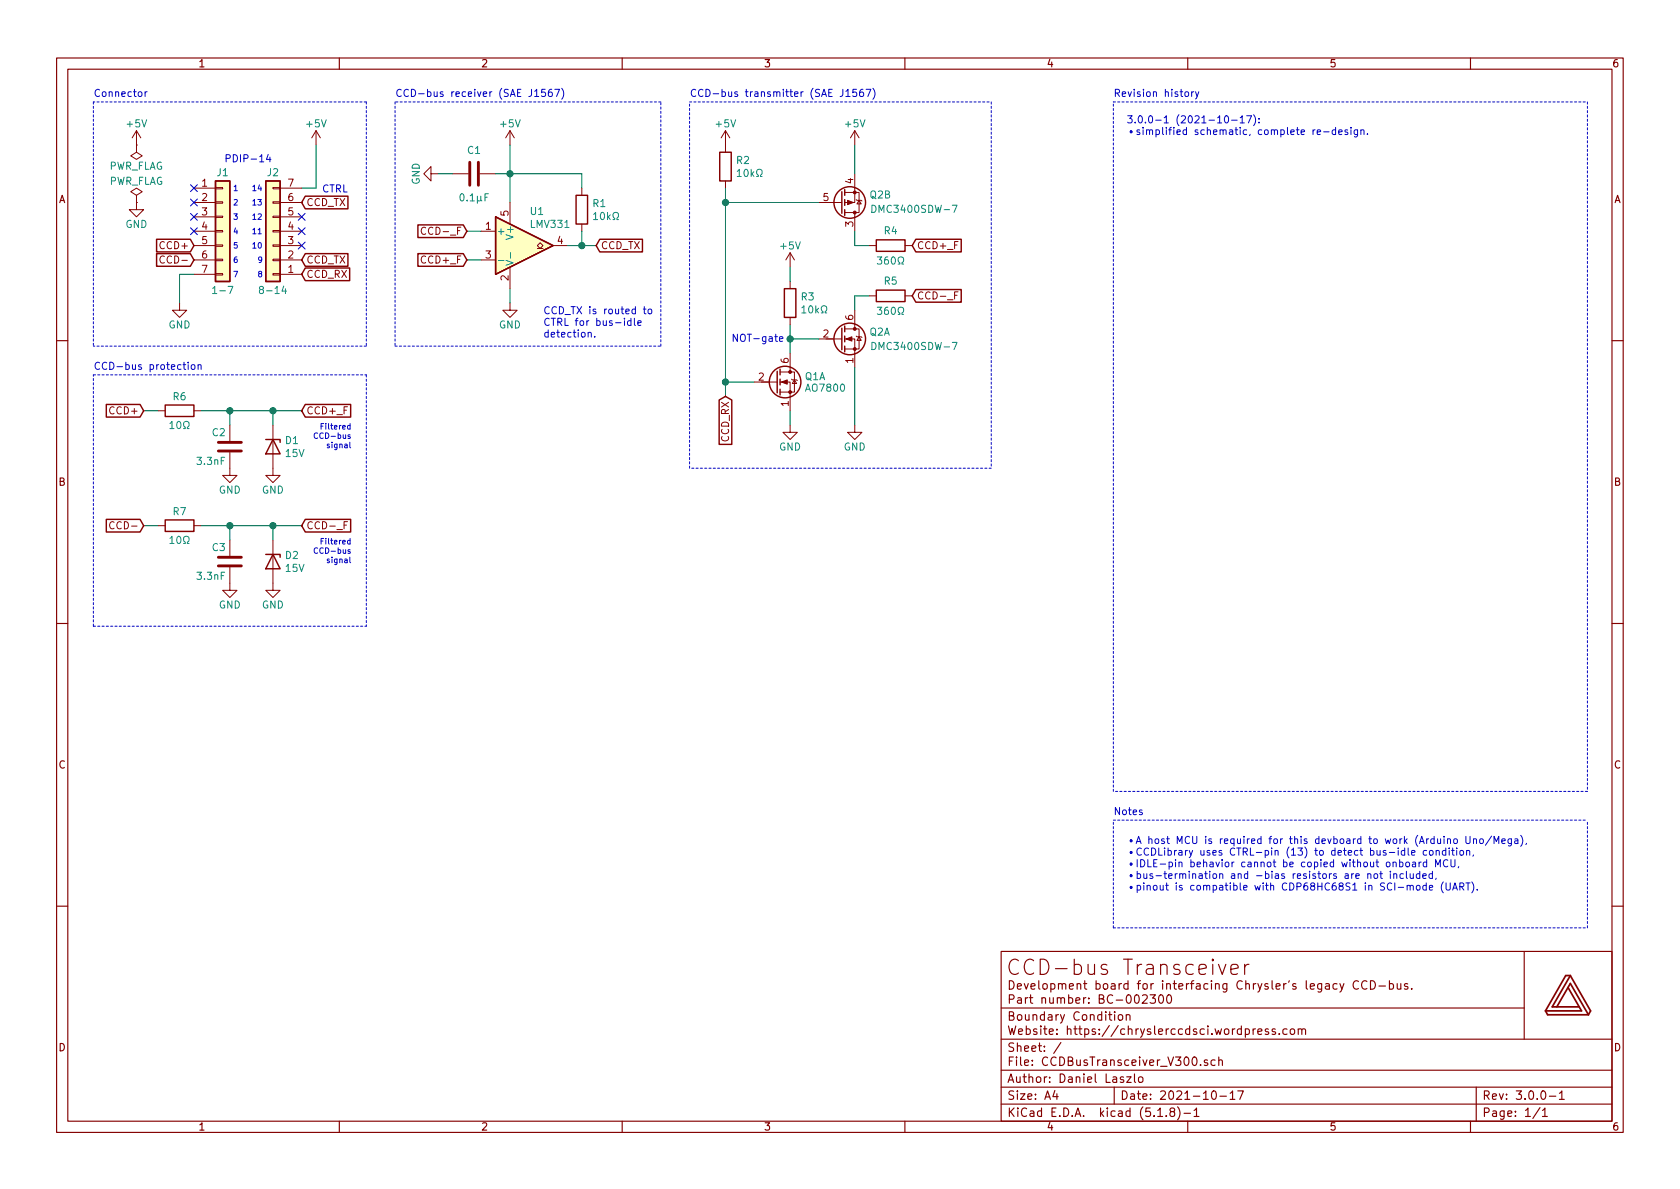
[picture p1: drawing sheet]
<svg xmlns="http://www.w3.org/2000/svg" width="297mm" height="210mm" viewBox="0 0 297 210" stroke-linecap="round" stroke-linejoin="round" font-family="sans-serif">
<g fill="none" stroke="#840000" stroke-width=".2">
<path d="M10 10.3h277v189.9h-277zM12 12.2h273v186.1h-273zM60 10.3v1.9M110 10.3v1.9M160 10.3v1.9M210 10.3v1.9M260 10.3v1.9M10 60.2h2M285 60.2h2M10 110.3h2M285 110.3h2M10 160.2h2"/>
<path d="M177 168.2h108v30.1h-108zM177 178.3h92.5M197.1 178.9v.2M197.1 179.4v1M197.8 179.5l.2-.1 .4 .1v.8l-.2 .1-.4-.1zM199.1 179.5h.1a.37 .37 0 0 1 .6 .1v.8M199.1 179.4v1M202 176.1l.2-.2h.4l.2 .2v.2v.2l-.9 .9h.9M203.4 175.9h.9l-.5 .6 .4 .1v.7l-.2 .1-.6-.1M205 176.1l.2-.2a.8 .8 0 0 1 .5 .8 .8 .8 0 0 1-.5 .7l-.2-.1-.1-.4zM206.4 176.1l.2-.2a.81 .81 0 0 1 .6 .6 .81 .81 0 0 1-.3 .8l-.1 .1a.79 .79 0 0 1-.4-1.3zM215.4 170.5l.7 1.8 .6-1.8"/>
<path d="M217.6 171.4l1.3-.2-.1-.5-.8-.2-.2 .2-.2 .2v1l.2 .3 .2 .1 .8-.1M220.1 170.5v1.8M220.8 170.5a.68 .68 0 0 0-.7 .5M236.4 174l-.4-.1-.3 .3 .1 .6h.6M236.9 173.9l.4 1M237.6 173.9l-.5 1.4-.2 .1M240.2 173.6a.7 .7 0 0 0-.9 .2 .7 .7 0 0 0 .1 .9 .55 .55 0 0 0 .8 .1M241.7 173.6a.7 .7 0 0 0-.9 .2 .7 .7 0 0 0 .1 .9 .55 .55 0 0 0 .8 .1M242.3 173.4a.76 .76 0 0 1 .9 .8 .76 .76 0 0 1-.9 .7zM243.8 174.4h1.2M245.7 174l.4-.1 .3 .3-.1 .6h-.6M245.7 173.4v1.5"/>
<path d="M247 173.9l.1 .9 .3 .1 .3-.1M247.7 173.9v1M248.9 174a.37 .37 0 0 0-.6 .1l.1 .3 .5 .1v.1l-.2 .3-.4-.1M249.6 174.8v.1M269.5 168.2v15.6M285 160.2h2M60 198.3v1.9M110 198.3v1.9M160 198.3v1.9M177 195.2h108M177 192.2h108M177 189.2h108"/>
<path d="M177 183.8h108M186.5 192.8l-.3 1.1h.9M186.9 193.4v1M187.6 184.3l-1.3 2M197 192.2v3M198.7 190.5a.37 .37 0 0 0-.6 .1v.2l.6 .2v.1l-.2 .3-.4-.1M199.2 190.4h.8l-.8 1h.8M200.6 189.9v1.3l.2 .2M201.3 190.5l.3-.1 .4 .1v.8l-.2 .1-.5-.1zM204.7 196.4l.4-.5v1.5M204.7 197.4h.9M206.2 197.3v.1"/>
<path d="M207.1 196.6l-.2-.3 .1-.3a.48 .48 0 0 1 .6 .1v.4a.52 .52 0 0 0-.7 .2 .52 .52 0 0 0 .1 .7h.4l.2-.1 .1-.4-.3-.3M208.2 195.7a1.71 1.71 0 0 1 0 2.3M209.3 196.9h1.2M210 198.3v1.9M211.1 196.4l.5-.5v1.5M211.1 197.4h.9M212.3 188.3v.1M213.5 187.5l-.4-.1-.2 .2 .1 .3 .5 .1v.3h-.6M214.4 193.1l.3-.2a.94 .94 0 0 1 0 1.5 .79 .79 0 0 1-.3-1.3zM214.8 187.5l-.4-.1-.3 .3 .1 .6 .2 .1 .4-.1M215.5 187.5l.2-.1 .4 .1v.9M215.5 186.9v1.5"/>
<path d="M215.7 193.8h1.1M217.5 193.3l.4-.4v1.5M217.5 194.4h.8M218.8 192.9h1l-.6 1.5M221.6 181.9v1M222 181.9l-.4 .2v.1M222.4 182.4l.7-.1v-.3l-.5-.1-.2 .2 .1 .7h.6M224.3 182l-.4-.1-.2 .2 .1 .3 .5 .1v.3h-.6M225.5 182l-.4-.1-.2 .2 .1 .3 .5 .1v.3h-.6M226.2 182.8v.1M227.6 182l-.5-.1-.3 .3 .1 .6 .2 .1 .5-.1M228.2 182.1l.2-.2 .4 .2v.7l-.2 .1-.4-.1z"/>
<path d="M229.5 182.1l.3-.2 .3 .1 .1 .9M229.5 181.9v1M230.2 182.1a.36 .36 0 0 1 .3-.2 .36 .36 0 0 1 .3 .2v.8M260 198.3v1.9M261 192.2v6.1M272.3 195.9l-1.3 1.9M272.7 196.4l.5-.5v1.5M272.7 197.4h.9M273.9 193.8h1.2M275.7 193.3l.4-.4v1.5M275.7 194.4h.9"/>
</g>
<g fill="none" stroke="#840000" stroke-width=".25">
<path d="M38.1 32h2.5v17.8h-2.5zM47 32h2.5v17.8h-2.5zM54 34.7h7.5v2.2h-7.5l-.7-1.1zM73.9 39.8h8l.6 1.1-.6 1.1h-8zM87.6 38.3l10.2 5.1-10.2 5.1zM101.9 34.5h2v5.1h-2zM127.3 26.9h2v5.1h-2zM148.8 33.9v3.8M149.4 33.5v1M149.4 35.3v1M149.4 37.1v1M27.7 44.9h6l.6 1.1-.6 1.1h-6z"/>
<path d="M27.7 42.3h6l.6 1.1-.6 1.1h-6zM54 44.9h7.5v2.2h-7.5l-.7-1.1zM54 47.4h7.8v2.2h-7.8l-.7-1.1zM73.9 44.9h8l.6 1.1-.6 1.1h-8zM106 42.3h7.6v2.2h-7.6l-.6-1.1zM138.7 51h2v5.1h-2zM148.8 58v3.8M149.4 57.7v1M149.4 59.4v1M154.9 51.3h5.1v2h-5.1zM154.9 42.4h5.1v2h-5.1zM161.9 42.3h8.1v2.2h-8.1l-.6-1.1z"/>
<path d="M161.9 51.2h8.1v2.2h-8.1l-.6-1.1zM18.8 71.5h6l.6 1.1-.6 1.2h-6zM29.2 71.6h5.1v2.1h-5.1zM47 77.7h2.5v.5M48.3 77.7l1.2 2.6h-2.5zM54 71.5h8v2.3h-8l-.7-1.2zM127.2 70.7l1.1-.6 1.1 .6v7.9h-2.2zM137.4 65.7v3.8M137.9 65.3v1M137.9 67.1v1M137.9 68.8v1M149.4 61.2v1"/>
<path d="M18.8 91.8h6l.6 1.2-.6 1.1h-6zM29.2 91.9h5.1v2.1h-5.1zM47 98h2.5v.5M48.3 98l1.2 2.6h-2.5zM54 91.8h8v2.3h-8l-.7-1.1z"/>
<circle cx="150.2" cy="35.8" r="2.79"/>
<circle cx="150.2" cy="59.9" r="2.79"/>
<circle cx="138.8" cy="67.6" r="2.79"/>
</g>
<g fill="#840000" stroke="#840000" stroke-width=".18">
<path d="M138.2 67.6l1-.4v.7z"/>
<path d="M149.9 35.4l1 .4-1 .4z"/>
<path d="M149.6 59.9l1-.3v.7z"/>
<circle cx="139.7" cy="69.3" r=".25"/>
<circle cx="139.7" cy="65.8" r=".25"/>
<circle cx="151.1" cy="34" r=".25"/>
<circle cx="151.1" cy="37.6" r=".25"/>
<circle cx="151.1" cy="61.7" r=".25"/>
<circle cx="151.1" cy="58.2" r=".25"/>
</g>
<g fill="none" stroke="#840000" stroke-width=".18">
<path d="M24.1 35.8v1.3h1.3l-1.3 1.2-1.2-1.2h1.2M24.1 34.5l1-.6-1-.6-1 .6 1 .6v1.3M24.1 35.8h.1M24.1 25.6v1.3l1 .7-1 .6-1-.6 1-.7M24.1 25.6h.1M24.1 23.1l-.7 1.3M24.1 23.1v2.5M24.1 23.1l.8 1.3M34.3 35.8h3.8M34.3 38.3h3.8M34.3 33.3h3.8M38.1 38.2h1.3v.3h-1.3z"/>
<path d="M38.1 35.7h1.3v.2h-1.3zM38.1 33.1h1.3v.3h-1.3zM48.3 35.7h1.2v.2h-1.2zM48.3 33.1h1.2v.3h-1.2zM48.3 38.2h1.2v.3h-1.2zM49.5 35.8h3.8M49.5 38.3h3.8M49.5 33.3h3.8M55.9 23.1l-.8 1.3M55.9 23.1v2.5M55.9 23.1l.7 1.3M76.2 30.7v-1.2l-1.3 1.2 1.3 1.3v-1.3h1.3"/>
<path d="M80 30.7h2.8M84.8 30.7h2.8M90.2 23.1v2.5M90.2 35.8v3.8M90.2 23.1l-.8 1.3M90.2 23.1l.7 1.3M102.9 33.3v1.2M102.9 39.6v1.3M128.3 23.1v3.8M128.3 32v1.3M128.3 23.1l-.8 1.3M128.3 23.1l.7 1.3"/>
<path d="M144.8 35.8h4M149.4 34h2.5v3.6h-2.5M151.1 30.7v5.1h-1.7M151.1 23.1l-.7 1.3M151.1 23.1v2.5M151.1 37.6v3.3M151.1 23.1l.8 1.3M151.4 35.3l.1 .1h.8l.1 .2M151.9 35.4l.4 .7h-.8zM29.1 45.4a.6 .6 0 0 0-.9 .4 .6 .6 0 0 0 .6 .7l.3-.1M31.7 53.6v1.3h1.3l-1.3 1.2-1.2-1.2h1.2M34.3 43.4h3.8"/>
<path d="M34.3 48.5h3.8M34.3 46h3.8M34.3 40.9h3.8M38.1 45.8h1.3v.3h-1.3zM38.1 48.4h1.3v.2h-1.3zM38.1 43.3h1.3v.3h-1.3zM38.1 40.8h1.3v.2h-1.3zM48.3 43.3h1.2v.3h-1.2zM48.3 45.8h1.2v.3h-1.2zM48.3 48.4h1.2v.2h-1.2zM48.3 40.8h1.2v.2h-1.2zM49.5 43.4h3.8"/>
<path d="M49.5 48.5h3.8M49.5 46h3.8M49.5 40.9h3.8M75.3 40.3a.6 .6 0 0 0-.9 .4 .6 .6 0 0 0 .6 .7l.3-.1M85.1 46h2.5M85.1 40.9h2.5M90.2 53.6v1.3h1.2l-1.2 1.2-1.3-1.2h1.3M90.2 47.2v3.8M95 43.9h.5l-.5-.5 .5-.5 .5 .5-.5 .5h.5M97.8 43.4h2.5M139.7 44.7v2.5M139.7 49.8v1.2"/>
<path d="M139.7 56.1v1.3M139.7 44.7l-.8 1.3M139.7 44.7l.8 1.3M144.8 59.9h4M149.4 59.9h1.7v5.1M149.4 58.2h2.5v3.5h-2.5M151.1 54.9v3.3M151.4 59.4l.1 .2h.8l.1 .1M151.9 59.6l.4 .6h-.8zM153.7 52.3h1.2M153.7 43.4h1.2M160 52.3h1.3"/>
<path d="M160 43.4h1.3M168.8 52.2h.4M169.4 51.6h-.6v1.3M27.9 72.6h1.3M34.3 72.6h1.3M40.6 75.2v2.8M48.3 75.2v8.9h1.2l-1.2 1.2-1.3-1.2h1.3M133.3 67.6h4.1M137.9 67.6h1.8v5M137.9 65.8h2.6v3.5h-2.6M139.7 75.2v1.2h1.3l-1.3 1.3-1.3-1.3h1.3M139.7 62.5v3.3"/>
<path d="M140 67.1l.1 .1h.7l.2 .1M140.5 67.2l.3 .6h-.7zM151.1 75.2v1.2h1.3l-1.3 1.3-1.2-1.3h1.2M20.2 92.4a.6 .6 0 0 0-.9 .4 .6 .6 0 0 0 .6 .7l.3-.1M27.9 93h1.3M34.3 93h1.3M40.6 80v4.1h1.3l-1.3 1.2-1.2-1.2h1.2M40.6 95.5v2.8M48.3 95.5v8.9h1.2l-1.2 1.3-1.3-1.3h1.3M60.8 92.9h.5M61.4 92.2h-.6v1.3M40.6 100.3v4.1h1.3l-1.3 1.3-1.2-1.3h1.2"/>
</g>
<g fill="none" stroke="#008484" stroke-width=".18">
<path d="M81.5 34.3h.1a.69 .69 0 0 1 .5 .6 .69 .69 0 0 1-.5 .6 .83 .83 0 0 1-.1-1.2zM86.4 34.3h-.6v1.2M105 37.9l.3-.3v1.2M105 38.8h.7M108.4 38.8h.3v-.2a.55 .55 0 0 1-.3-.8 .55 .55 0 0 1 .9-.1v.2a.55 .55 0 0 1-.2 .7v.2h.2M130.4 30.3l.3-.4v1.3M130.4 31.2h.7M133.8 31.2h.3v-.2a.55 .55 0 0 1-.3-.8 .55 .55 0 0 1 .9-.1v.2a.55 .55 0 0 1-.2 .7v.2h.2M154.2 36.3a.64 .64 0 0 1 .7 .6 .64 .64 0 0 1-.7 .7zM168.4 36.3h.8l-.5 1.3M37.6 51l.4-.4v1.3M37.6 51.9h.7"/>
<path d="M46.1 51.2l-.2-.1v-.3l.5-.2 .1 .2v.3l-.5 .2-.1 .1v.3l.2 .2h.3l.2-.2-.1-.4-.1-.1M50.2 50.6l-.3 .9h.7M88.1 46h1M89.5 46l1.2 .5-1.2 .4M90.2 44.7v.9M141.8 54.4l.3-.3v1.2M141.8 55.3h.7M145.2 55.3h.3v-.2a.55 .55 0 0 1-.2-.8 .55 .55 0 0 1 .8-.1l.1 .2a.55 .55 0 0 1-.3 .7v.2h.3M155.1 54.3h.8l-.4 .5 .3 .1 .1 .5-.2 .2-.6-.1M155.1 45.4h.8l-.4 .5 .3 .1 .1 .5-.2 .2-.6-.1M158.8 55.6h.3v-.2a.54 .54 0 0 1-.3-.8 .54 .54 0 0 1 .8-.2 .59 .59 0 0 1-.1 1v.2h.3M158.8 46.7h.3v-.2a.54 .54 0 0 1-.3-.8 .54 .54 0 0 1 .8-.2 .59 .59 0 0 1-.1 1v.2h.3"/>
<path d="M30 74.9l.4-.4v1.3M30 75.8h.8M31.4 74.6l.1-.1a.67 .67 0 0 1 .5 .7 .67 .67 0 0 1-.5 .6l-.3-.5zM32.5 75.8h.3v-.2a.54 .54 0 0 1-.3-.8 .54 .54 0 0 1 .7-.2 .59 .59 0 0 1-.1 1v.2h.3M154.2 60.5a.64 .64 0 0 1 .7 .7 .64 .64 0 0 1-.7 .6zM168.4 60.5h.8l-.5 1.3M30 95.2l.4-.4v1.3M30 96.1h.8M31.4 95l.1-.2a.67 .67 0 0 1 .5 .7 .67 .67 0 0 1-.5 .6l-.3-.5zM32.5 96.1h.3v-.2a.54 .54 0 0 1-.3-.8 .54 .54 0 0 1 .7-.2 .59 .59 0 0 1-.1 1v.2h.3"/>
</g>
<path d="M83.1 28.7v4.1M84.6 28.7v4.1M38.6 79.8h4.1M38.6 78.2h4.1M38.6 98.5h4.1M38.6 100.1h4.1" fill="none" stroke="#840000" stroke-width=".51"/>
<g fill="#ffffc2" stroke="#ffffc2" stroke-width=".18">
<path d="M47 32h2.5v17.8h-2.5z"/>
<path d="M38.1 32h2.5v17.8h-2.5z"/>
<path d="M87.6 38.3l10.2 5.1-10.2 5.1z"/>
</g>
<path d="M273.3 178.8l.3 .6h7.2M275.3 178l2.3-4.1 3.2 5.5M277.2 174.6l2.4 4.2h-6.3M277.6 172.5h-.8l-3.5 6.3M277.6 172.5l-3.2 5.5h4.8M277.6 172.5l3.6 6.3-.4 .6" fill="none" stroke="#840000" stroke-width=".3"/>
<g fill="none" stroke="#0000c2" stroke-width=".18" stroke-dasharray=".4 .4">
<path d="M16.5 18v43.2M64.8 18v43.2M64.8 18h-48.3M69.8 18v43.2M116.8 18h-47M121.9 18h53.4M175.3 18v64.8M196.8 18h83.9M280.7 18v121.9M16.5 66.3h48.3M64.8 61.2h-48.3M64.8 66.3v44.4"/>
<path d="M69.8 61.2h47M116.8 61.2v-43.2M121.9 82.8v-64.8M175.3 82.8h-53.4M16.5 110.7v-44.4M16.5 110.7h48.3M196.8 139.9v-121.9M280.7 139.9h-83.9M196.8 145h83.9M196.8 164.1v-19.1M196.8 164.1h83.9M280.7 164.1v-19.1"/>
</g>
<g fill="none" stroke="#008400" stroke-width=".18">
<path d="M55.9 25.6v7.7h-2.6M77.5 30.7h2.5M87.6 30.7h15.3v2.6M90.2 25.6v10.2M128.3 35.8h16.5M128.3 33.3v36.8M151.1 25.6v5.1M34.3 48.5h-2.6v5.1M82.5 40.9h2.6M82.5 46h2.6M90.2 51v2.6M100.3 43.4h5.1"/>
<path d="M102.9 40.9v2.5M139.7 47.2v2.6M139.7 57.4v5.1M139.7 59.9h5.1M151.1 40.9v2.5h2.6M153.7 52.3h-2.6v2.6M25.4 72.6h2.5M35.6 72.6h17.7M40.6 72.6v2.6M48.3 72.6v2.6M128.3 67.6h5M139.7 72.6v2.6"/>
<path d="M151.1 65v10.2M25.4 93h2.5M35.6 93h17.7M40.6 93v2.5M48.3 93v2.5"/>
</g>
<g fill="none" stroke="#0000c2" stroke-width=".18">
<path d="M25.7 16.2v.9M26 16.2l-.2 .1-.1 .2M94.5 17.1h.7M96.4 15.8h-.6l-.1 .6 .5-.1 .3 .2v.3l-.3 .3-.5-.2M97.6 15.8l-.4 .1a.87 .87 0 0 0 0 1.2l.4-.2v-.5l-.4-.1-.2 .2M98.1 15.8h.8l-.5 1.3M99.3 15.6a1.47 1.47 0 0 1 0 1.9M149.6 16.1l.3-.3v1.3M149.6 17.1h.7M151.4 15.8h-.6v.6l.2-.1 .4 .1v.5l-.1 .2-.5-.2M152.6 15.8h-.3a.79 .79 0 0 0-.1 1.3l.5-.2v-.5l-.5-.1-.2 .2M153.1 15.8h.9l-.6 1.3"/>
<path d="M154.3 15.6a1.4 1.4 0 0 1 0 1.9M209.5 16.4l.2-.2 .4 .2 .1 .4-.2 .2-.3 .1-.2-.2zM210.7 16.2v.9M211.1 16.2l-.4 .3M211.4 16.2l.3 .9M212 16.2l-.4 1.2-.2 .1M47.4 27.3l-.3 .9h.8M47.7 27.8v.8M216.6 20.6l.2-.1a.67 .67 0 0 1 .4 .6 .67 .67 0 0 1-.4 .6l-.3-.4zM217.8 21.3h.9M219.3 20.8l.3-.3v1.2M219.3 21.7h.7"/>
<path d="M220.4 20.5h.9l-.6 1.2M221.6 20.3a1.47 1.47 0 0 1 0 1.9M222.6 21.6v.1M222.6 20.9v.2M232.2 23v.8M232.5 23l-.3 .2M232.9 23.4l.6-.1-.1-.3h-.3l-.2 .1v.6h.5M234 23.3h1M236.1 23h-.3l-.3 .2 .2 .5h.4M236.1 22.5v1.3M236.7 23.4l.6-.1-.1-.3h-.3l-.2 .1 .1 .6h.4M238.3 23h-.3l-.2 .1v.2l.5 .1v.3h-.5"/>
<path d="M238.9 22.5v.2M238.9 23v.8M240 23v1l-.2 .2-.3-.1M240 23h-.4l-.2 .2 .1 .5h.5M240.6 23.1l.2-.1h.3l.1 .8M240.6 23v.8M241.8 23.7v.1M45.6 41.3h.6M104 58.9l.2-.1h.3v.8M105.2 59.5v.1M111.6 56.8l-.4-.1-.3 .2 .2 .6h.5M111.6 56.3v1.3"/>
<path d="M112.2 56.3v1.1l.1 .2M112.8 57.1l.6-.1-.1-.2-.3-.1-.2 .2v.6h.5M113.7 54.7h.5M113.9 54.2v1.1l.3 .2M114.7 54.7h.3l.2 .1-.1 .6-.3 .1-.2-.1v-.5zM137.8 59.9l.6-.1v-.2l-.4-.1-.2 .2 .1 .6h.5M32.4 64.5h.4M32.5 64.1v1l.3 .2M33.3 64.1v.1M33.3 64.5v.8M33.9 64.5h.3l.2 .1v.7h-.3l-.2-.1-.1-.5zM35 64.6l.2-.1h.3l.1 .8"/>
<path d="M35 64.5v.8M56.2 76.6a.44 .44 0 0 0-.7 .4 .44 .44 0 0 0 .7 .4M56.8 75.4h.3M57.2 74.9h-.4v1M56.2 96.9a.44 .44 0 0 0-.7 .5 .44 .44 0 0 0 .7 .4M56.8 95.7h.3M57.2 95.2h-.4v1M239.7 154.9l.6-.1v-.2l-.4-.1-.2 .2 .1 .6h.5M241.8 154.6l.2-.1 .3 .1 .1 .7M241.8 154.5v.8M243 154.6l.2-.1 .3 .1 .1 .5-.1 .2h-.3l-.2-.1zM243.9 154.5h.5"/>
<path d="M244.1 154.1v1.1l.3 .1M245.8 154.1v.1M245.8 154.5v.8M246.3 152.6l.2-.2 .3 .1 .1 .8M246.3 152.4v.9M246.4 154.6l.2-.1 .3 .1 .1 .7M246.4 154.5v.8M247.2 150.4v.8M247.5 152.5l.3-.1 .3 .3-.1 .5h-.5M247.5 152v1.3M248.1 154.6l-.3-.1-.3 .2 .1 .6h.5M248.4 150.4h-.4l-.2 .2 .1 .6h.5"/>
<path d="M248.4 150v1.2M248.7 152.5l.3-.1 .2 .3-.1 .5-.3 .1-.3-.2zM248.7 154.1v1.1l.1 .1M248.8 156.7l.2-.1h.3v.8M249 150v1l.1 .2M249.3 154.5l.1 .8h.3l.2-.1M249.3 156.7l.2-.1h.3l.1 .8M249.6 150.8l.6-.1-.1-.3h-.3l-.2 .2v.6h.5M249.8 152.5h.4l.1 .8M249.9 154.5v.8M250.3 152.7l-.4 .1-.2 .2 .1 .2h.5M250.5 156.6h.4l.1 .1v.6l-.3 .1-.3-.2z"/>
<path d="M250.9 152.4v.9M251 154.6l-.3-.1-.3 .2 .1 .6h.5M251 154.1v1.2M251.3 152.4l-.4 .3M251.6 154.9l.6-.1-.1-.2-.3-.1-.2 .2v.6h.5M252.2 156.6h-.4l-.2 .2 .1 .5h.5M252.2 156.1v1.3M252.2 150.4h-.3l-.3 .2 .2 .6h.4M252.2 152.5l-.3-.1-.3 .3 .2 .5h.4M252.2 152v1.3M252.7 157l.6-.1v-.3h-.4l-.2 .1 .1 .6h.5M252.8 150.4h.3l.3 .2-.1 .6h-.3l-.2-.1z"/>
<path d="M253.3 154.6l-.4-.1-.2 .2 .1 .6h.5M253.3 154.1v1.2M253.8 153.3v-1.3l.4 .9 .5-.9v1.3M253.9 150.5l.2-.1h.3l.1 .8M253.9 155.3l-.1 .2M253.9 150.4v.8M254.2 148.3v.8l.3 .1 .2-.2M254.7 148.3v.9M255.2 156a1.47 1.47 0 0 0 0 1.9M255.3 147.9v.1M255.3 148.3v.9M255.6 150.4h-.3l-.3 .2 .1 .6h.5"/>
<path d="M255.6 150v1.2M255.7 156.1v1.1l.2 .2 .4-.1 .1-.1v-1.1M255.9 148.5l.2-.2 .3 .1 .1 .8M255.9 148.3v.9M256 152.1a.6 .6 0 0 0-.8 .5 .6 .6 0 0 0 .6 .7l.2-.1M256.2 150v.1M256.2 150.4v.8M256.5 152v1.1l.3 .2h.2l.3-.2v-1.1M256.6 150.4h.5M256.8 150v1l.3 .2M256.8 157.4l.5-1.3 .4 1.3M256.9 157h.7"/>
<path d="M257.1 148.4l.3-.1 .2 .2 .1 .4-.1 .2-.3 .1-.2-.2zM257.6 150v.1M257.6 150.4v.8M257.9 153.2l-.1 .3M258.1 156.8l.7-.1v-.4l-.2-.2h-.5v1.3M258.2 150.4h.3l.3 .2-.2 .6h-.3l-.1-.1zM258.4 156.8l.4 .6M259.2 147.9v1l.2 .3 .4-.1 .1-.2v-1M259.2 156.1h.7M259.3 150.5l.2-.1h.3l.1 .8M259.3 150.4v.8M259.6 156.1v1.3"/>
<path d="M260.2 156a1.47 1.47 0 0 1 0 1.9M260.5 148.5l.2-.2 .3 .1 .1 .8M260.5 151.2l-.1 .2M260.5 148.3v.9M261.2 157.3v.1M261.7 148.4l.3-.1 .3 .3-.1 .5-.4 .1-.1-.2zM263.7 147.8l-1.1 1.7M264.2 149.2v-1.3l.4 .9 .4-.9v1.3M265.5 148.7l.6-.1v-.2l-.4-.1-.2 .2 .1 .6h.5M267.2 148.3v1.2l-.2 .1-.3-.1M267.2 148.4l-.3-.1-.3 .3 .2 .5h.4M267.8 148.4h.5l.1 .8"/>
<path d="M268.4 148.6l-.4 .1-.2 .2v.2h.6M268.9 147.7a1.4 1.4 0 0 1 0 2M269.9 149.1l-.1 .2"/>
</g>
<g fill="#008400" stroke="#008400" stroke-width=".25">
<circle cx="139.7" cy="59.9" r=".51"/>
<circle cx="40.6" cy="72.6" r=".51"/>
<circle cx="128.3" cy="67.6" r=".51"/>
<circle cx="90.2" cy="30.7" r=".51"/>
<circle cx="102.9" cy="43.4" r=".51"/>
<circle cx="128.3" cy="35.8" r=".51"/>
<circle cx="48.3" cy="93" r=".51"/>
<circle cx="40.6" cy="93" r=".51"/>
<circle cx="48.3" cy="72.6" r=".51"/>
</g>
<g fill="none" stroke="#000084" stroke-width=".18">
<path d="M33.7 37.7l1.2 1.3M33.7 35.2l1.2 1.2M33.7 32.7l1.2 1.2M34.9 37.7l-1.2 1.3M34.9 35.2l-1.2 1.2M34.9 32.7l-1.2 1.2M52.7 37.7l1.2 1.3M53.9 37.7l-1.2 1.3M33.7 40.3l1.2 1.2M34.9 40.3l-1.2 1.2M52.7 42.8l1.2 1.2M52.7 40.3l1.2 1.2"/>
<path d="M53.9 42.8l-1.2 1.2M53.9 40.3l-1.2 1.2"/>
</g>
<text font-size="3.7" fill="#840000" x="177.8" y="172.5">CCD-bus Transceiver</text>
<g font-size="2.1" fill="#840000">
<text x="178" y="177.5">Part number: BC-002300</text>
<text x="178" y="175">Development board for interfacing Chrysler's legacy CCD-bus.</text>
<text x="178" y="186">Sheet: /</text>
<text x="178" y="180.5">Boundary Condition</text>
<text x="178" y="183">Website: https://chryslerccdsci.wordpress.com</text>
<text x="178" y="188.5">File: CCDBusTransceiver_V300.sch</text>
<text x="178" y="191.5">Author: Daniel Laszlo</text>
<text x="178" y="197.5">KiCad E.D.A. kicad (5.1.8)-1</text>
<text x="178" y="194.5">Size: A4</text>
<text x="198" y="194.5">Date: 2021-10-17</text>
<text x="262" y="194.5">Rev: 3.0.0-1</text>
<text x="262" y="197.5">Page: 1/1</text>
</g>
<g font-size="1.8" fill="#840000">
<text x="35" y="11.9">1</text>
<text x="85" y="11.9">2</text>
<text x="135" y="11.9">3</text>
<text x="185" y="11.9">4</text>
<text x="235" y="11.9">5</text>
<text x="285" y="11.9">6</text>
<text x="10.4" y="35.9">A</text>
<text x="35.7" y="33">1</text>
<text x="35.7" y="35.6">2</text>
<text x="51" y="35.6">6</text>
<text x="51" y="33">7</text>
<text x="145.6" y="35.6">5</text>
<text x="150.9" y="32.5" transform="rotate(-90 150.9 32.5)">4</text>
<text x="285.4" y="35.9">A</text>
<text x="35.7" y="38.1">3</text>
<text x="35.7" y="40.6">4</text>
<text x="51" y="40.6">4</text>
<text x="51" y="38.1">5</text>
<text x="54.1" y="36.4">CCD_TX</text>
<text x="75.3" y="41.5">CCD-_F</text>
<text x="85.9" y="40.6">1</text>
<text x="89.9" y="38.2" transform="rotate(-90 89.9 38.2)">5</text>
<text x="150.9" y="40.1" transform="rotate(-90 150.9 40.1)">3</text>
<text x="28.6" y="44.1">CCD+</text>
<text x="29.1" y="46.6">CCD-</text>
<text x="35.7" y="43.2">5</text>
<text x="35.7" y="45.7">6</text>
<text x="51" y="45.7">2</text>
<text x="51" y="43.2">3</text>
<text x="54.1" y="46.6">CCD_TX</text>
<text x="74.8" y="46.6">CCD+_F</text>
<text x="85.9" y="45.7">3</text>
<text x="98.6" y="43.2">4</text>
<text x="106.2" y="44.1">CCD_TX</text>
<text x="162.1" y="44.1">CCD+_F</text>
<text x="35.7" y="48.3">7</text>
<text x="51" y="48.3">1</text>
<text x="54.1" y="49.1">CCD_RX</text>
<text x="89.9" y="49.6" transform="rotate(-90 89.9 49.6)">2</text>
<text x="162.1" y="53">CCD-_F</text>
<text x="145.6" y="59.7">2</text>
<text x="150.9" y="56.6" transform="rotate(-90 150.9 56.6)">6</text>
<text x="139.4" y="64.2" transform="rotate(-90 139.4 64.2)">6</text>
<text x="150.9" y="64.2" transform="rotate(-90 150.9 64.2)">1</text>
<text x="134.1" y="67.3">2</text>
<text x="139.4" y="71.9" transform="rotate(-90 139.4 71.9)">1</text>
<text x="19.7" y="73.3">CCD+</text>
<text x="54.1" y="73.3">CCD+_F</text>
<text x="128.9" y="78.2" transform="rotate(-90 128.9 78.2)">CCD_RX</text>
<text x="10.4" y="85.9">B</text>
<text x="285.4" y="85.9">B</text>
<text x="20.2" y="93.6">CCD-</text>
<text x="54.1" y="93.6">CCD-_F</text>
<text x="10.4" y="135.9">C</text>
<text x="285.4" y="135.9">C</text>
<text x="10.4" y="185.9">D</text>
<text x="285.4" y="185.9">D</text>
<text x="35" y="199.9">1</text>
<text x="85" y="199.9">2</text>
<text x="135" y="199.9">3</text>
<text x="185" y="199.9">4</text>
<text x="235" y="199.9">5</text>
<text x="285" y="199.9">6</text>
</g>
<g font-size="1.8" fill="#0000c2">
<text x="16.5" y="17.1">Connector</text>
<text x="69.8" y="17.1">CCD-bus receiver (SAE J1567)</text>
<text x="121.9" y="17.1">CCD-bus transmitter (SAE J1567)</text>
<text x="196.8" y="17.1">Revision history</text>
<text x="199.1" y="21.8">3.0.0-1 (2021-10-17):</text>
<text x="199.1" y="23.9">simplified schematic, complete re-design.</text>
<text x="39.6" y="28.7">PDIP-14</text>
<text x="56.9" y="34">CTRL</text>
<text x="96" y="55.6">CCD_TX is routed to</text>
<text x="96" y="57.6">CTRL for bus-idle</text>
<text x="96" y="59.7">detection.</text>
<text x="16.5" y="65.4">CCD-bus protection</text>
<text x="129.3" y="60.4">NOT-gate</text>
<text x="196.8" y="144.1">Notes</text>
<text x="199.1" y="149.2">A host MCU is required for this devboard to work (Arduino Uno/Mega),</text>
<text x="199.1" y="151.3">CCDLibrary uses CTRL-pin (13) to detect bus-idle condition,</text>
<text x="199.1" y="153.4">IDLE-pin behavior cannot be copied without onboard MCU,</text>
<text x="199.1" y="155.4">bus-termination and -bias resistors are not included,</text>
<text x="199.1" y="157.5">pinout is compatible with CDP68HC68S1 in SCI-mode (UART).</text>
</g>
<g font-size="1.8" fill="#008484">
<text x="22.5" y="22.5">+5V</text>
<text x="54.3" y="22.5">+5V</text>
<text x="88.6" y="22.5">+5V</text>
<text x="126.7" y="22.5">+5V</text>
<text x="149.5" y="22.5">+5V</text>
<text x="82.7" y="27.2">C1</text>
<text x="130.3" y="29">R2</text>
<text x="19.2" y="30">PWR_FLAG</text>
<text x="19.2" y="32.7">PWR_FLAG</text>
<text x="38.4" y="31.2">J1</text>
<text x="47.3" y="31.2">J2</text>
<text x="74.2" y="32.7" transform="rotate(-90 74.2 32.7)">GND</text>
<text x="82.1" y="35.6">0.1F</text>
<text x="131.1" y="31.3">10k</text>
<text x="153.8" y="35.1">Q2B</text>
<text x="22.2" y="40.3">GND</text>
<text x="87.8" y="41.5">+</text>
<text x="90.8" y="42" transform="rotate(-90 90.8 42)">V+</text>
<text x="93.8" y="38">U1</text>
<text x="93.9" y="40.3">LMV331</text>
<text x="104.9" y="36.6">R1</text>
<text x="105.7" y="38.9">10k</text>
<text x="154.8" y="37.6">DMC3400SDW-7</text>
<text x="156.4" y="41.4">R4</text>
<text x="138.1" y="44.1">+5V</text>
<text x="156" y="46.8">360</text>
<text x="38.1" y="52">1-7</text>
<text x="46.5" y="52">8-14</text>
<text x="141.7" y="53.1">R3</text>
<text x="156.4" y="50.3">R5</text>
<text x="29.8" y="58.1">GND</text>
<text x="88.2" y="58.1">GND</text>
<text x="142.5" y="55.4">10k</text>
<text x="153.7" y="59.4">Q2A</text>
<text x="156" y="55.7">360</text>
<text x="154.8" y="61.9">DMC3400SDW-7</text>
<text x="30.6" y="70.8">R6</text>
<text x="142.3" y="67.2">Q1A</text>
<text x="142.7" y="69.3">AO7800</text>
<text x="37.6" y="77.1">C2</text>
<text x="35" y="82.2">3.3nF</text>
<text x="50.5" y="78.5">D1</text>
<text x="50.5" y="80.8">15V</text>
<text x="137.7" y="79.7">GND</text>
<text x="149.2" y="79.7">GND</text>
<text x="38.7" y="87.3">GND</text>
<text x="46.3" y="87.3">GND</text>
<text x="30.6" y="91.1">R7</text>
<text x="37.6" y="97.5">C3</text>
<text x="50.5" y="98.9">D2</text>
<text x="50.5" y="101.1">15V</text>
<text x="35" y="102.5">3.3nF</text>
<text x="38.7" y="107.6">GND</text>
<text x="46.3" y="107.6">GND</text>
</g>
<g font-size="1.4" fill="#0000c2">
<text x="41.1" y="33.8">1</text>
<text x="44.4" y="33.8">14</text>
<text x="41.1" y="36.3">2</text>
<text x="41.1" y="38.9">3</text>
<text x="41.1" y="41.4">4</text>
<text x="44.4" y="36.3">13</text>
<text x="44.4" y="41.4">11</text>
<text x="44.4" y="38.9">12</text>
<text x="41.1" y="43.9">5</text>
<text x="41.1" y="46.5">6</text>
<text x="44.4" y="43.9">10</text>
<text x="45.5" y="46.5">9</text>
<text x="41.1" y="49">7</text>
<text x="45.5" y="49">8</text>
<text x="56.3" y="77.6">CCD-bus</text>
<text x="57.3" y="75.9">Filtered</text>
<text x="58.2" y="79.2">signal</text>
<text x="56.3" y="97.9">CCD-bus</text>
<text x="57.3" y="96.3">Filtered</text>
<text x="58.2" y="99.6">signal</text>
</g>
</svg>
